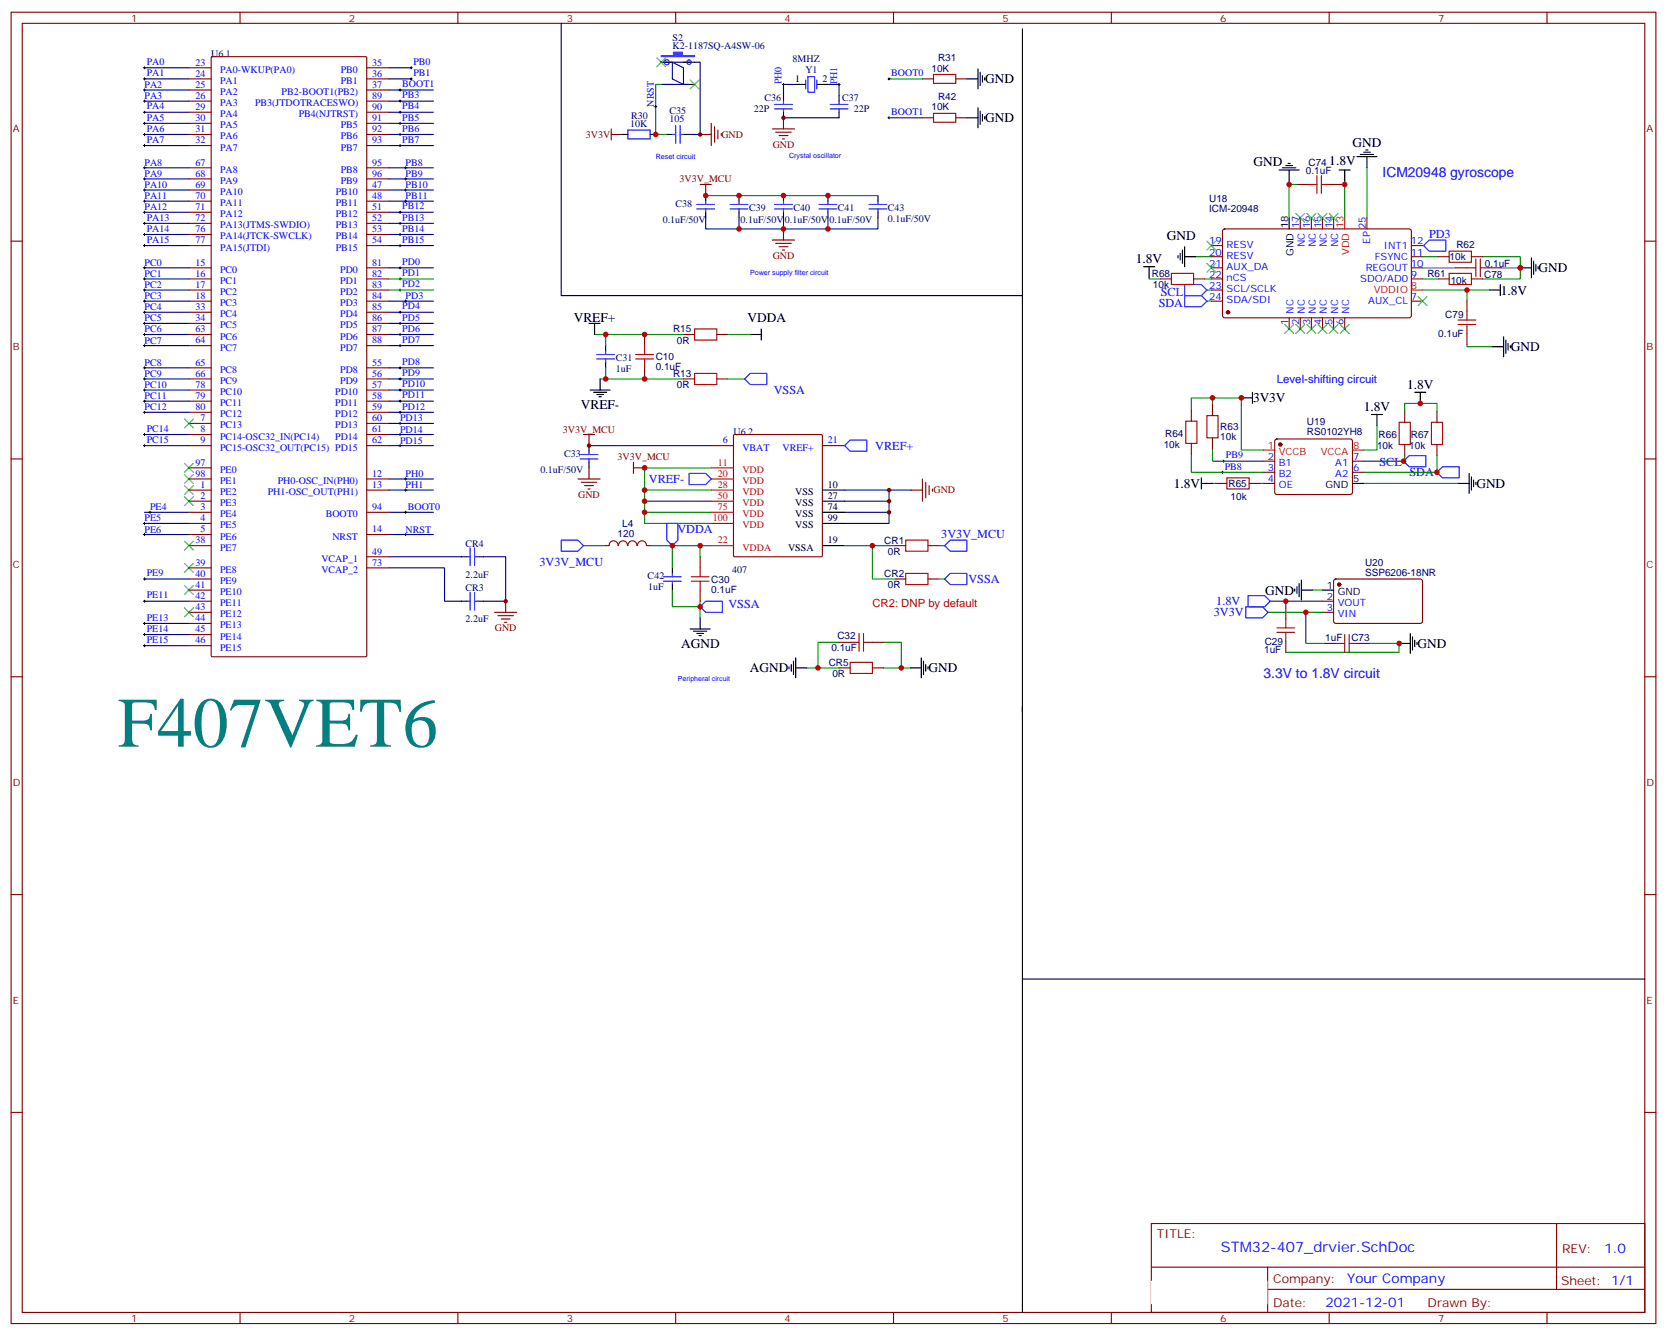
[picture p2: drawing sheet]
<svg xmlns="http://www.w3.org/2000/svg" width="529mm" height="424mm" viewBox="0 0 529 424" stroke-linecap="round" stroke-linejoin="round" font-family="sans-serif">
<g fill="none" stroke="#000" stroke-width=".32">
<path d="M45.5 28.6h.7M45.5 32.1h.7M45.5 25h.7M45.5 21.5h.7M45.5 35.6h.7M45.5 39.2h.7M45.9 21.2v.7M45.9 24.7v.7M45.9 28.2v.7M45.9 31.8v.7M45.9 35.3v.7M45.9 38.8v.7"/>
<path d="M126.6 28.6h.8M126.6 32.1h.8M126.6 35.6h.8M126.6 39.2h.8M127 28.2v.7M127 31.8v.7M127 35.3v.7M127 38.8v.7M130.2 25h.7M130.2 21.5h.7M130.5 21.2v.7M130.5 24.7v.7"/>
<path d="M207.8 33.9h.7M208.1 33.5v.7M248.4 26.8h.7M248.7 26.5v.7M266 26.8h.7M266.3 26.5v.7M281.9 25h.7M281.9 37.4h.7M282.2 24.7v.7M282.2 37v.7M45.5 56.8h.7M45.5 53.3h.7"/>
<path d="M45.5 42.7h.7M45.5 46.2h.7M45.9 42.3v.7M45.9 45.9v.7M45.9 52.9v.7M45.9 56.4v.7M45.9 60v.7M126.6 42.7h.8M126.6 46.2h.8M127 42.3v.7M127 45.9v.7M128.4 56.8h.7"/>
<path d="M128.4 53.3h.7M128.8 52.9v.7M128.8 56.4v.7M128.8 60v.7M45.5 60.3h.7M45.5 63.9h.7M45.5 67.4h.7M45.5 74.4h.7M45.5 78h.7M45.5 70.9h.7M45.9 63.5v.7M45.9 67v.7"/>
<path d="M45.9 70.6v.7M45.9 74.1v.7M45.9 77.6v.7M126.6 67.4h.8M126.6 74.4h.8M126.6 78h.8M126.6 70.9h.8M127 67v.7M127 70.6v.7M127 74.1v.7M127 77.6v.7M128.4 60.3h.7"/>
<path d="M128.4 63.9h.7M128.8 63.5v.7M45.5 95.6h.7M45.5 85h.7M45.5 88.5h.7M45.5 92.1h.7M45.5 99.1h.7M45.9 84.7v.7M45.9 88.2v.7M45.9 91.7v.7M45.9 95.3v.7M45.9 98.8v.7"/>
<path d="M126.6 85h.8M126.6 88.5h.8M126.6 92.1h.8M126.6 99.1h.8M127 84.7v.7M127 88.2v.7M127 91.7v.7M127 98.8v.7M128.4 95.6h.7M128.8 95.3v.7M45.5 116.8h.7M45.5 102.7h.7"/>
<path d="M45.5 106.2h.7M45.5 109.7h.7M45.9 102.3v.7M45.9 105.8v.7M45.9 109.4v.7M45.9 116.4v.7M45.9 119.9v.8M126.6 116.8h.8M126.6 102.7h.8M126.6 106.2h.8M126.6 109.7h.8M127 102.3v.7"/>
<path d="M127 105.8v.7M127 109.4v.7M127 116.4v.7M127 119.9v.8M45.5 137.9h.7M45.5 120.3h.7M45.5 130.9h.7M45.5 123.8h.7M45.5 127.4h.7M45.9 123.5v.7M45.9 127v.7M45.9 130.5v.7"/>
<path d="M45.9 137.6v.7M126.6 134.4h.8M126.6 137.9h.8M126.6 120.3h.8M126.6 130.9h.8M126.6 123.8h.8M126.6 127.4h.8M127 123.5v.7M127 127v.7M127 130.5v.7M127 134.1v.7M127 137.6v.7"/>
<path d="M45.5 141.5h.7M45.9 141.1v.7M126.6 141.5h.8M127 141.1v.7M128.4 152h.7M128.4 155.6h.7M128.8 151.7v.7M128.8 155.2v.7M387.7 149.9h.7M388.1 149.6v.7M388.1 146.4h.7M388.4 146.1v.7"/>
<path d="M45.5 169.7h.7M45.5 166.2h.7M45.9 165.8v.7M45.9 169.3v.7M47.3 162.6h.7M47.6 162.3v.7M128.4 169.7h.7M128.4 162.6h.7M128.8 162.3v.7M128.8 169.3v.7M45.5 183.8h.7M45.5 190.9h.7"/>
<path d="M45.5 197.9h.7M45.9 183.4v.8M45.9 190.5v.7M45.9 197.6v.7M45.5 205h.7M45.5 201.4h.7M45.9 201.1v.7M45.9 204.6v.7"/>
</g>
<g fill="none" stroke="#800000" stroke-width=".35">
<path d="M225.8 39.2v7M248.7 37.4v3.5M194 42.7h3.6M194 40.9v3.5M222.2 42.7h3.6M222.2 58.6h3.6M224 58.6v3.5M226.8 40.2v5M227.9 41.3v2.8M229 42.3v.7M245.2 40.9h7M246.2 42h5"/>
<path d="M247.3 43h2.8M248.4 44.1h.7M245.2 76.2h7M246.2 77.3h5M247.3 78.3h2.8M248.4 79.4h.7M248.7 72.7v3.5M185.2 137.9h3.5M187 137.9v3.6M183.4 152h7.1M184.5 153.1h4.9M185.6 154.2h2.8"/>
<path d="M186.6 155.2h.7M187 148.5v3.5M201.1 148.5h3.5M201.1 146.8v3.5M289.3 155.6h3.5M292.8 152v7.1M293.9 153.1v4.9M294.9 154.2v2.8M296 155.2v.7M157 194.4h7M158 195.4h5M159.1 196.5h2.8"/>
<path d="M160.2 197.6h.7M160.5 190.9v3.5"/>
</g>
<g fill="none" stroke="#000080" stroke-width=".35">
<path d="M220.5 19.8h1.7v22.9h-3.5M45.9 28.6h14.1M45.9 32.1h14.1M45.9 35.6h14.1M45.9 39.2h14.1M45.9 25h14.1M45.9 21.5h14.1M123.5 28.6h14.1M123.5 32.1h14.1M123.5 35.6h14.1M123.5 39.2h14.1M123.5 25h7"/>
<path d="M123.5 21.5h7M248.7 37.4h17.6M252.2 26.8h-3.5v3.5M262.8 26.8h3.5v3.5M45.9 46.2h14.1M45.9 53.3h14.1M45.9 56.8h14.1M45.9 42.7h14.1M123.5 46.2h14.1M123.5 53.3h14.1M123.5 56.8h14.1M123.5 42.7h14.1"/>
<path d="M45.9 60.3h14.1M45.9 63.9h14.1M45.9 67.4h14.1M45.9 70.9h14.1M45.9 74.4h14.1M45.9 78h14.1M123.5 60.3h14.1M123.5 63.9h14.1M123.5 67.4h14.1M123.5 70.9h14.1M123.5 74.4h14.1M123.5 78h14.1"/>
<path d="M224 69.1v3.6h54.7v-3.6M234.6 69.1v3.6M248.7 69.1v3.6M262.8 69.1v3.6M45.9 85h14.1M45.9 88.5h14.1M45.9 92.1h14.1M45.9 95.6h14.1M45.9 99.1h14.1M123.5 85h14.1M123.5 95.6h14.1M123.5 99.1h14.1"/>
<path d="M45.9 116.8h14.1M45.9 102.7h14.1M45.9 106.2h14.1M45.9 109.7h14.1M123.5 116.8h14.1M123.5 102.7h14.1M123.5 106.2h14.1M123.5 109.7h14.1M45.9 120.3h14.1M45.9 123.8h14.1M45.9 127.4h14.1M45.9 137.9h14.1"/>
<path d="M45.9 130.9h14.1M123.5 120.3h14.1M123.5 123.8h14.1M123.5 127.4h14.1M123.5 137.9h14.1M123.5 134.4h14.1M123.5 130.9h14.1M45.9 141.5h14.1M123.5 141.5h14.1M123.5 155.6h14.1M123.5 152h14.1M187 141.5h38.8"/>
<path d="M268.1 155.6h14.1v10.6h-14.1M268.1 159.1h14.1M282.2 155.6h7.1M45.9 162.6h14.1M45.9 166.2h14.1M45.9 169.7h14.1M123.5 162.6h14.1M123.5 169.7h14.1M123.5 176.7h22.9M153.5 176.7h7v14.2h-7M268.1 162.6h14.1M45.9 183.8h14.1"/>
<path d="M45.9 190.9h14.1M45.9 197.9h14.1M123.5 180.3h17.6v10.6h5.3M45.9 201.4h14.1M45.9 205h14.1"/>
</g>
<g fill="none" stroke="#000" stroke-width=".35">
<path d="M178.2 7.4v86.4h146.4M209.9 19.8h3.5M217 19.8h3.5M324.6 9.2v407.4M209.9 26.8h3.5M217 26.8h3.5M248.7 30.3v1.8M248.7 35.6v1.8M252.2 26.8h3.6M259.3 26.8h3.5M266.3 30.3v1.8M266.3 35.6v1.8"/>
<path d="M306.9 25h3.5M306.9 37.4h3.5M310.4 21.9v6.3M310.4 34.2v6.4M311.1 22.9v4.3M311.1 35.3v4.2M311.9 24v2.1M311.9 36.3v2.2M312.6 24.7v.7M312.6 37v.7M197.6 42.7h1.7M206.4 42.7h1.7"/>
<path d="M211.7 42.7h1.7M217 42.7h1.7M406 54h6.4M407.1 53.3h4.2M408.2 52.6h2.1M408.9 51.9h.7M409.2 54v3.5M425.1 54h3.5M426.9 54v3.5M430.7 49.7h6.4M431.8 49h4.2M432.9 48.3h2.1"/>
<path d="M433.6 47.6h.7M433.9 49.7v3.6M224 62.1v1.8M224 67.4v1.7M234.6 62.1v1.8M234.6 67.4v1.7M248.7 62.1v1.8M248.7 67.4v1.7M262.8 62.1v1.8M262.8 67.4v1.7M278.7 62.1v1.8M278.7 67.4v1.7"/>
<path d="M375.4 79.4v4.2M376.1 78.3v6.4M409.2 69.1v3.6M363 84.7h3.5M364.8 84.7v3.5M373.9 81.1v.7M374.6 80.4v2.2M376.1 81.5h3.5M472.7 92.1h3.5M476.2 90.3v3.5M482.6 85h3.5M486.1 81.8v6.4"/>
<path d="M486.8 82.9v4.2M487.5 84v2.1M488.2 84.7v.7M187 102.7h3.5M188.7 102.7v3.5M192.3 109.7v1.8M192.3 115v1.8M238.1 106.2h3.6M241.7 104.4v3.6M473.8 110.1h3.5M477.3 106.9v6.3M478 108v4.2"/>
<path d="M478.7 109v2.1M479.4 109.7v.7M187.3 123.8h6.4M188.4 124.5h4.2M189.4 125.2h2.2M190.1 125.9h.8M190.5 120.3v3.5M394.1 126.3h3.5M397.6 124.5v3.6M435.3 131.6h3.6M437.1 131.6v3.5M449.1 124.5h3.5"/>
<path d="M450.8 124.5v3.6M187 141.5v1.7M187 146.8v1.7M261.1 155.6h7M261.1 159.1h7M381.4 153.5h3.5M381.4 151.7v3.5M429.3 153.5h3.6M462.8 153.5h3.6M466.4 150.3v6.3M467.1 151.3v4.3M467.8 152.4v2.1"/>
<path d="M468.5 153.1v.7M146.4 176.7h1.8M151.7 176.7h1.8M261.1 173.2h7M261.1 162.6h7M261.1 166.2h7M146.4 190.9h1.8M151.7 190.9h1.8M213.4 180.3v1.7M213.4 185.6v1.7M219.1 199.7h6.3M222.2 196.1v3.6"/>
<path d="M411 187v.7M411.7 186.3v2.1M412.4 185.2v4.2M413.1 187.3h3.5M413.1 184.2v6.3M419.8 187.3h3.5M220.1 200.4h4.3M221.2 201.1h2.1M221.9 201.8h.7M250.5 211.7v.7M251.2 211v2.1M251.9 209.9v4.2"/>
<path d="M252.6 212h3.5M252.6 208.8v6.4M288.9 212h3.6M292.5 208.8v6.4M293.2 209.9v4.2M293.9 211v2.1M294.6 211.7v.7M444.1 204.3h3.6M447.7 201.1v6.3M448.4 202.1v4.3M449.1 203.2v2.1M449.8 203.9v.7"/>
<path d="M324.6 310.8h197.5"/>
</g>
<g fill="none" stroke="#00f" stroke-width=".35">
<path d="M214.5 39.9v5.6M215.9 39.9v5.6M245.9 34.6h5.6M245.9 33.2h5.6M248.7 32.1v1.1M248.7 34.6v1M255.8 25.4v2.8M256.5 24.3h2.1v5h-2.1zM259.3 25.4v2.8M263.5 34.6h5.7M263.5 33.2h5.7M266.3 32.1v1.1"/>
<path d="M266.3 34.6v1M199.3 41.3h7.1v2.8h-7.1zM213.4 42.7h1.1M215.9 42.7h1.1M221.2 66.3h5.6M221.2 64.9h5.6M224 63.9v1M224 66.3v1.1M231.8 66.3h5.6M231.8 64.9h5.6M234.6 63.9v1M234.6 66.3v1.1"/>
<path d="M245.9 66.3h5.6M245.9 64.9h5.6M248.7 63.9v1M248.7 66.3v1.1M260 66.3h5.6M260 64.9h5.6M262.8 63.9v1M262.8 66.3v1.1M275.9 66.3h5.6M275.9 64.9h5.6M278.7 63.9v1M278.7 66.3v1.1"/>
<path d="M451.9 78l1.8-1.8h5.3v3.5h-5.3zM376.1 93.8h5.3l1.7 1.8-1.7 1.8h-5.3zM376.1 90.3h5.3l1.7 1.8-1.7 1.7h-5.3zM189.4 113.9h5.7M189.4 112.5h5.7M192.3 111.5v1M192.3 113.9v1.1M236.4 120.3l1.7-1.8h5.3v3.6h-5.3zM184.1 145.7h5.7M184.1 144.3h5.7M187 143.2v1.1M187 145.7v1.1"/>
<path d="M218.7 150.3h5.3l1.8 1.7-1.8 1.8h-5.3zM268.1 141.5l1.8-1.8h5.3v3.5h-5.3zM445.6 146.4l1.7-1.8h5.3v3.6h-5.3zM456.1 149.9l1.8-1.7h5.3v3.5h-5.3zM148.2 176.7h1M149.2 173.9v5.7M150.6 173.9v5.7M150.6 176.7h1.1M178.2 171.5h5.2l1.8 1.7-1.8 1.8h-5.2zM211.7 166.2h3.5v5.3l-1.8 1.7-1.7-1.7zM299.9 173.2l1.7-1.7h5.3v3.5h-5.3zM148.2 190.9h1"/>
<path d="M149.2 188v5.7M150.6 188v5.7M150.6 190.9h1.1M210.6 183.1h5.7M210.6 184.5h5.7M213.4 182v1.1M213.4 184.5v1.1M222.2 192.6l1.8-1.7h5.3v3.5h-5.3zM299.9 183.8l1.7-1.8h5.3v3.6h-5.3zM395.5 192.6h5.3l1.7 1.8-1.7 1.7h-5.3zM396.2 189.1h5.3l1.7 1.8-1.7 1.7h-5.3z"/>
<circle cx="211.7" cy="19.8" r=".81"/>
<circle cx="218.7" cy="19.8" r=".71"/>
</g>
<path d="M209.9 19.8h8.8M210.3 26.8h8.4" fill="none" stroke="#120380" stroke-width=".35"/>
<path d="M209.9 17.6h3.9v-1h2.8v1h3.9v.4h-10.6z" fill="#00f" stroke="#00f" stroke-width=".35"/>
<path d="M213.4 19.8l3.6 1.7v5.3l-3.6-1.8z" fill="none" stroke="#0000b5" stroke-width=".35"/>
<g fill="none" stroke="#870000" stroke-width=".35">
<path d="M3.5 3.9h522.1v416.3h-522.1zM7.1 7.4h515v409.2h-515zM67.1 18.2l.3-.2h48.7l.3 .3v189.8l-.3 .4h-48.7l-.4-.4zM76.2 3.9v3.5M145.3 3.9v3.5M214.5 3.9v3.5M283.6 3.9v3.5M352.8 3.9v3.5M421.9 3.9v3.5M491.1 3.9v3.5M60 21.5h7M60 25h7"/>
<path d="M60 28.6h7M60 32.1h7M60 35.6h7M60 39.2h7M116.4 21.5h7.1M116.4 25h7.1M116.4 28.6h7.1M116.4 32.1h7.1M116.4 35.6h7.1M116.4 39.2h7.1M292.8 25h3.5M292.8 37.4h3.5"/>
<path d="M303.4 25h3.5M303.4 37.4h3.5M60 42.7h7M60 46.2h7M60 53.3h7M60 56.8h7M116.4 42.7h7.1M116.4 46.2h7.1M116.4 53.3h7.1M116.4 56.8h7.1M411.7 58.6h3.5M422.3 58.6h3.5"/>
<path d="M3.5 76.6h3.6M60 60.3h7M60 63.9h7M60 67.4h7M60 70.9h7M60 74.4h7M60 78h7M116.4 60.3h7.1M116.4 63.9h7.1M116.4 67.4h7.1M116.4 70.9h7.1M116.4 74.4h7.1"/>
<path d="M116.4 78h7.1M384.5 78h3.6M388.3 72.9l.5-.2h58.8l.4 .7v27.1l-.7 .4-58.8-.1-.4-.6v-26.8zM412.7 69.1v3.6M416.3 69.1v3.6M419.8 69.1v3.6M423.3 69.1v3.6M433.9 69.1v3.6M448 78h3.6M522.1 76.6h3.5M60 85h7M60 88.5h7"/>
<path d="M60 92.1h7M60 95.6h7M60 99.1h7M116.4 85h7.1M116.4 88.5h7.1M116.4 92.1h7.1M116.4 95.6h7.1M116.4 99.1h7.1M368.3 88.5h3.5M378.9 88.5h3.5M384.5 85h3.6M384.5 88.5h3.6"/>
<path d="M384.5 92.1h3.6M384.5 95.6h3.6M384.5 81.5h3.6M448 85h3.6M448 88.5h3.6M448 95.6h3.6M448 81.5h3.6M456.5 88.5h3.5M456.5 81.5h3.5M462.1 85h3.6M465.7 95.3v3.5M467.1 88.5h3.5"/>
<path d="M467.1 81.5h3.5M472.7 85h3.5M60 102.7h7M60 116.8h7M60 106.2h7M60 109.7h7M116.4 102.7h7.1M116.4 116.8h7.1M116.4 106.2h7.1M116.4 109.7h7.1M204.6 106.2v3.5M204.6 116.8v3.5"/>
<path d="M217 106.2h3.5M227.5 106.2h3.6M409.2 100.9v3.5M412.7 100.9v3.5M416.3 100.9v3.5M419.8 100.9v3.5M423.3 100.9v3.5M426.9 100.9v3.5M465.7 105.8v3.6M60 134.4h7M60 137.9h7M60 120.3h7"/>
<path d="M60 123.8h7M60 127.4h7M60 130.9h7M116.4 134.4h7.1M116.4 137.9h7.1M116.4 120.3h7.1M116.4 123.8h7.1M116.4 127.4h7.1M116.4 130.9h7.1M217 120.3h3.5M227.5 120.3h3.6M232.9 138.1l.3-.2h27.5l.3 .2 .1 38.3-.2 .3h-27.7l-.3-.1z"/>
<path d="M378.2 130.2v3.5M384.9 128.4v3.5M384.9 139v3.5M404.9 139.6l.4-.3h23.3l.5 .3 .2 .5v16.5l-.7 .4-23.5-.1-.5-.6v-16.2zM445.9 130.5v3.6M456.1 130.5v3.6M3.5 145.7h3.6M60 141.5h7M60 155.6h7M60 159.1h7M60 148.5h7M60 152h7"/>
<path d="M116.4 141.5h7.1M116.4 155.6h7.1M116.4 152h7.1M225.8 141.5h7M261.1 141.5h7M378.2 140.8v3.5M385.9 153.5h3.6M396.5 153.5h3.5M401.1 153.5h3.5M401.1 146.4h3.5M401.1 149.9h3.5M429.3 146.4h3.6"/>
<path d="M429.3 149.9h3.6M445.9 141.1v3.5M456.1 141.1v3.5M522.1 145.7h3.5M60 162.6h7M60 166.2h7M60 169.7h7M60 173.2h7M116.4 162.6h7.1M116.4 169.7h7.1M116.4 176.7h7.1M192.3 173.2h1"/>
<path d="M193.4 173.2a1.41 1.41 0 0 1 1.4-1.5 1.41 1.41 0 0 1 1.4 1.5M196.4 173.2a1.41 1.41 0 0 1 1.4-1.5 1.41 1.41 0 0 1 1.4 1.5M199.3 173.2a1.41 1.41 0 0 1 1.4-1.5 1.41 1.41 0 0 1 1.5 1.5M202.4 173.2a1.41 1.41 0 0 1 1.4-1.5 1.41 1.41 0 0 1 1.4 1.5M205.3 173.2h1.1M222.2 176.7v3.6M284 173.2h3.5M294.6 173.2h3.5M60 180.3h7M60 183.8h7M60 187.3h7M60 190.9h7"/>
<path d="M60 194.4h7M60 197.9h7M116.4 180.3h7.1M222.2 187.3v3.6M284 183.8h3.5M294.6 183.8h3.5M408.2 193v3.5M419.8 190.9h3.5M419.8 194.4h3.5M423.6 184l.4-.2 27.1 .1 .5 .6-.1 13-.7 .4-27-.1-.5-.6v-12.7zM3.5 214.8h3.6M60 201.4h7"/>
<path d="M60 205h7M266.3 203.9h3.6M266.3 212h3.6M276.9 203.9h3.6M276.9 212h3.6M408.2 203.6v3.5M420.5 204.3h3.5M431.1 204.3h3.5M522.1 214.8h3.5M3.5 284h3.6M522.1 284h3.5M3.5 353.1h3.6"/>
<path d="M522.1 353.1h3.5M365.5 388.4h156.6v28.2h-156.6zM494.1 388.4v20.9M76.2 416.6v3.6M145.3 416.6v3.6M214.5 416.6v3.6M283.6 416.6v3.6M352.8 416.6v3.6M365.5 402.3h156.5M402.4 409.3h119.6M402.4 402.3v14.1M421.9 416.6v3.6"/>
<path d="M491.1 416.6v3.6"/>
</g>
<path d="M426.9 69.1v3.6M448 92.1h3.6M225.8 148.5h7M225.8 152h7M225.8 155.6h7M225.8 159.1h7M401.1 142.9h3.5M429.3 142.9h3.6M225.8 173.2h7M225.8 162.6h7M225.8 166.2h7" fill="none" stroke="#f00" stroke-width=".35"/>
<g fill="none" stroke="#a10000" stroke-width=".35">
<path d="M296.3 23.6h7.1v2.9h-7.1zM296.3 36h7.1v2.8h-7.1zM415.2 58.6h2.8M418 55.7v5.7M419.5 58.6h2.8M419.5 55.7v5.7M460 79.7h7.1v3.6h-7.1zM371.8 86.8h7.1v3.5h-7.1zM460 86.8h7.1v3.5h-7.1zM465.7 85h2.8M465.7 98.8v2.8M468.5 82.2v5.6"/>
<path d="M469.9 85h2.8M469.9 82.2v5.6M201.8 112.5h5.6M201.8 113.9h5.6M204.6 109.7v2.8M204.6 113.9v2.9M220.5 104.4h7v3.6h-7zM220.5 118.5h7v3.6h-7zM462.8 101.6h5.7M462.8 103h5.7M465.7 103v2.8M376.4 133.7h3.5v7.1h-3.5z"/>
<path d="M383.1 131.9h3.5v7.1h-3.5zM444.1 134.1h3.6v7h-3.6zM454.4 134.1h3.5v7h-3.5zM389.5 151.7h7v3.5h-7zM287.5 171.5h7.1v3.5h-7.1zM219.4 184.5h5.7M219.4 183.1h5.7M222.2 180.3v2.8M222.2 184.5v2.8M287.5 182h7.1v3.6h-7.1zM405.3 199.3h5.7M408.2 196.5v2.8"/>
<path d="M269.9 210.3h7v3.5h-7zM269.9 203.9h2.8M272.7 201.1v5.6M274.1 201.1v5.6M274.1 203.9h2.8M405.3 200.7h5.7M408.2 200.7v2.9M424 204.3h2.9M426.9 201.4v5.7M428.3 204.3h2.8M428.3 201.4v5.7"/>
</g>
<g fill="none" stroke="#008700" stroke-width=".35">
<path d="M209.9 26.8h-1.8v15.9h3.6M282.2 25h10.6M282.2 37.4h10.6M409.2 58.6h2.5M409.2 57.5v11.6M425.8 58.6h1.1M426.9 57.5v11.6M433.9 53.3v15.8M224 62.1h54.7M451.6 78h.3M123.5 88.5h14.1M123.5 92.1h14.1"/>
<path d="M364.8 88.2v.3h3.5M379.6 81.5h4.9M382.4 88.5h2.1M383.1 92.1h1.4M383.1 95.6h1.4M451.6 88.5h4.9M451.6 92.1h21.1M451.6 81.5h4.9M451.6 85h10.5M465.7 92.1v3.2M470.6 81.5h12v3.5h-6.4M482.6 85v3.5h-12"/>
<path d="M188.7 106.2h28.3M192.3 106.2v3.5M192.3 116.8v3.5M231.1 106.2h7M465.7 109.4v.7h8.1M190.5 120.3h26.5M231.1 120.3h5.3M384.9 128.4v-2.1h-6.7v3.9M384.9 126.3h9.2v16.6h7M437.1 135.1v7.8h-4.2M445.9 130.5v-2.4h10.2v2.4M204.6 159.1h21.2"/>
<path d="M204.6 155.6h21.2M225.8 148.5h-21.2v17.7h21.2M378.2 144.3v5.6h22.9M384.9 142.5v3.9h16.2M384.9 153.5h1M400 153.5h1.1M432.9 153.5h29.9M445.9 144.6v1.8h-13M456.1 144.6v5.3h-23.2M185.2 173.2h7.1M204.6 162.6h21.2M206.4 173.2h19.4"/>
<path d="M213.4 173.2v7.1M222.2 173.2v3.5M268.1 173.2h8.8M284 173.2h-7.1v10.6h7.1M298.1 173.2h1.8M213.4 187.3v5.3h8.8M222.2 190.9v5.2M298.1 183.8h1.8M402.5 194.4h17.3M403.2 190.9h16.6M408.2 190.9v2.1M414.5 194.4v9.9h6"/>
<path d="M416.6 187.3h3.2M256.1 212h10.2M266.3 203.9h-6.7v8.1M280.5 203.9h5.6v8.1M280.5 212h8.4M434.6 204.3h9.5v2.8h-35.9"/>
</g>
<g fill="none" stroke="#3c3" stroke-width=".35">
<path d="M208.5 18.3l2.8 2.9M211.3 18.3l-2.8 2.9M219.1 25.4l2.8 2.8M221.9 25.4l-2.8 2.8M383.1 76.6l2.8 2.8M385.9 76.6l-2.8 2.8M411.3 67.7l2.9 2.9M414.2 67.7l-2.9 2.9M414.9 67.7l2.8 2.9M417.7 67.7l-2.8 2.9M418.4 67.7l2.8 2.9M421.2 67.7l-2.8 2.9"/>
<path d="M421.9 67.7l2.8 2.9M424.7 67.7l-2.8 2.9M383.1 83.6l2.8 2.8M385.9 83.6l-2.8 2.8M450.1 94.2l2.9 2.8M453 94.2l-2.9 2.8M407.8 103l2.8 2.8M410.6 103l-2.8 2.8M411.3 103l2.9 2.8M414.2 103l-2.9 2.8M414.9 103l2.8 2.8M417.7 103l-2.8 2.8"/>
<path d="M418.4 103l2.8 2.8M421.2 103l-2.8 2.8M421.9 103l2.8 2.8M424.7 103l-2.8 2.8M425.4 103l2.9 2.8M428.3 103l-2.9 2.8M58.6 133l2.8 2.8M61.4 133l-2.8 2.8M58.6 147.1l2.8 2.8M58.6 150.6l2.8 2.9M58.6 154.2l2.8 2.8M58.6 157.7l2.8 2.8"/>
<path d="M61.4 147.1l-2.8 2.8M61.4 150.6l-2.8 2.9M61.4 154.2l-2.8 2.8M61.4 157.7l-2.8 2.8M58.6 171.8l2.8 2.8M58.6 178.9l2.8 2.8M61.4 171.8l-2.8 2.8M61.4 178.9l-2.8 2.8M58.6 185.9l2.8 2.8M58.6 193l2.8 2.8M61.4 185.9l-2.8 2.8M61.4 193l-2.8 2.8"/>
</g>
<g fill="#870000" stroke="#870000" stroke-width=".35">
<circle cx="389.8" cy="99.1" r=".53"/>
<circle cx="406.4" cy="141.1" r=".53"/>
<circle cx="425.1" cy="185.6" r=".53"/>
</g>
<g fill="#800000">
<circle cx="160.5" cy="190.9" r=".71"/>
<circle cx="187" cy="141.5" r=".71"/>
<circle cx="222.3" cy="42.7" r=".71"/>
<circle cx="248.7" cy="37.4" r=".71"/>
<circle cx="282.2" cy="162.6" r=".71"/>
<circle cx="282.2" cy="159.1" r=".71"/>
<circle cx="282.2" cy="155.6" r=".71"/>
</g>
<g fill="#c00">
<circle cx="208.1" cy="42.7" r=".88"/>
<circle cx="276.9" cy="173.2" r=".88"/>
<circle cx="286.1" cy="212" r=".88"/>
<circle cx="259.6" cy="212" r=".88"/>
<circle cx="204.6" cy="148.5" r=".88"/>
<circle cx="204.6" cy="162.6" r=".88"/>
<circle cx="204.6" cy="159.1" r=".88"/>
<circle cx="204.6" cy="155.6" r=".88"/>
<circle cx="222.3" cy="173.2" r=".88"/>
<circle cx="222.3" cy="192.6" r=".88"/>
<circle cx="213.4" cy="173.2" r=".88"/>
<circle cx="409.2" cy="58.6" r=".88"/>
<circle cx="426.9" cy="58.6" r=".88"/>
<circle cx="482.6" cy="85" r=".88"/>
<circle cx="394.1" cy="126.3" r=".88"/>
<circle cx="384.9" cy="126.3" r=".88"/>
<circle cx="445.6" cy="146.4" r=".88"/>
<circle cx="456.1" cy="149.9" r=".88"/>
<circle cx="450.9" cy="128.1" r=".88"/>
<circle cx="465.7" cy="92.1" r=".88"/>
<circle cx="444.1" cy="204.3" r=".88"/>
<circle cx="414.5" cy="194.4" r=".88"/>
<circle cx="408.2" cy="190.9" r=".88"/>
<circle cx="224" cy="62.1" r=".88"/>
<circle cx="234.6" cy="62.1" r=".88"/>
<circle cx="248.7" cy="62.1" r=".88"/>
<circle cx="262.8" cy="62.1" r=".88"/>
<circle cx="234.6" cy="72.7" r=".88"/>
<circle cx="248.7" cy="72.7" r=".88"/>
<circle cx="262.8" cy="72.7" r=".88"/>
<circle cx="192.3" cy="120.3" r=".88"/>
<circle cx="192.3" cy="106.2" r=".88"/>
<circle cx="204.6" cy="106.2" r=".88"/>
<circle cx="204.6" cy="120.3" r=".88"/>
</g>
<g fill="#fff" stroke="#fff" stroke-width=".35">
<path d="M473.9 410.7h27.6v5.1h-27.6z"/>
<path d="M365.5 406.8h36.7v7h-36.7z"/>
</g>
<text font-size="22.6" fill="#008080" x="37.4" y="237.1">F407VET6</text>
<text font-size="4.6" fill="#00f" x="387.6" y="397.4">STM32-407_drvier.SchDoc</text>
<g font-size="4.4" fill="#00f">
<text x="438.9" y="56.2">ICM20948 gyroscope</text>
<text x="401.1" y="215.3">3.3V to 1.8V circuit</text>
</g>
<g font-size="4.2">
<text x="312.7" y="26.5">GND</text>
<text x="312.7" y="38.8">GND</text>
<text x="429.3" y="46.5">GND</text>
<text x="397.9" y="52.6">GND</text>
<text x="422" y="52.2">1.8V</text>
<text x="370.4" y="76.2">GND</text>
<text x="360.6" y="83.6">1.8V</text>
<text x="488.4" y="86.5">GND</text>
<text x="476.4" y="93.5">1.8V</text>
<text x="182.1" y="102.3">VREF+</text>
<text x="237.3" y="102.3">VDDA</text>
<text x="479.6" y="111.5">GND</text>
<text x="446.7" y="123.4">1.8V</text>
<text x="184.4" y="129.9">VREF-</text>
<text x="397.8" y="127.7">3V3V</text>
<text x="432.9" y="130.5">1.8V</text>
<text x="372.6" y="154.8">1.8V</text>
<text x="468.7" y="154.9">GND</text>
<text x="401.6" y="188.8">GND</text>
<text x="216.3" y="205.7">AGND</text>
<text x="450" y="205.7">GND</text>
<text x="238.1" y="213.4">AGND</text>
<text x="294.7" y="213.4">GND</text>
</g>
<g font-size="4.2" fill="#00f">
<text x="509.3" y="397.7">1.0</text>
<text x="427.7" y="407.2">Your Company</text>
<text x="420.7" y="415">2021-12-01</text>
</g>
<g font-size="3.9" fill="#00f">
<text x="453.6" y="75.7">PD3</text>
<text x="368.5" y="93.8">SCL</text>
<text x="367.8" y="97.4">SDA</text>
<text x="245.6" y="125.1">VSSA</text>
<text x="277.9" y="142.8">VREF+</text>
<text x="437.9" y="148">SCL</text>
<text x="206" y="153.3">VREF-</text>
<text x="447.4" y="151.2">SDA</text>
<text x="215" y="169.2">VDDA</text>
<text x="298.8" y="170.9">3V3V_MCU</text>
<text x="171.2" y="179.7">3V3V_MCU</text>
<text x="307.4" y="185">VSSA</text>
<text x="231.2" y="193.1">VSSA</text>
<text x="385.3" y="195.6">3V3V</text>
<text x="386.1" y="192.2">1.8V</text>
</g>
<g font-size="3.9" fill="#800">
<text x="367.2" y="393">TITLE:</text>
<text x="495.9" y="397.7">REV:</text>
<text x="404.1" y="407.2">Company:</text>
<text x="495.5" y="407.8">Sheet: 1/1</text>
<text x="404.1" y="414.9">Date:</text>
<text x="453.2" y="415">Drawn By:</text>
</g>
<text font-size="3.6" fill="#00f" x="405.3" y="121.6">Level-shifting circuit</text>
<text font-size="3.6" fill="#f00" x="276.9" y="192.6">CR2: DNP by default</text>
<g font-size="3.2" fill="#800">
<text x="41.6" y="6.9">1</text>
<text x="110.8" y="6.9">2</text>
<text x="179.9" y="6.9">3</text>
<text x="249.1" y="6.9">4</text>
<text x="318.2" y="6.9">5</text>
<text x="387.3" y="6.9">6</text>
<text x="456.5" y="6.9">7</text>
<text x="4.1" y="42">A</text>
<text x="522.6" y="42">A</text>
<text x="4.1" y="111.1">B</text>
<text x="522.6" y="111.1">B</text>
<text x="4.1" y="180.3">C</text>
<text x="522.6" y="180.3">C</text>
<text x="4.1" y="249.4">D</text>
<text x="522.6" y="249.4">D</text>
<text x="4.1" y="318.6">E</text>
<text x="522.6" y="318.6">E</text>
<text x="41.6" y="419.6">1</text>
<text x="110.8" y="419.6">2</text>
<text x="179.9" y="419.6">3</text>
<text x="249.1" y="419.6">4</text>
<text x="318.2" y="419.6">5</text>
<text x="387.3" y="419.6">6</text>
<text x="456.5" y="419.6">7</text>
</g>
<g font-size="3.2" fill="#000080">
<text x="67" y="18">U6.1</text>
<text x="213.5" y="15.5">K2-1187SQ-A4SW-06</text>
<text x="213.5" y="13.1">S2</text>
<text x="251.6" y="19.7">8MHZ</text>
<text x="255.7" y="23.2">Y1</text>
<text x="295.7" y="22.7">10K</text>
<text x="297.8" y="19.4">R31</text>
<text x="239.3" y="35.6">22P</text>
<text x="242.6" y="32.1">C36</text>
<text x="267.3" y="32.1">C37</text>
<text x="271" y="35.6">22P</text>
<text x="295.7" y="35">10K</text>
<text x="297.8" y="31.7">R42</text>
<text x="200" y="40.2">10K</text>
<text x="200.4" y="37.7">R30</text>
<text x="212.5" y="38.8">105</text>
<text x="212.5" y="36.3">C35</text>
<text x="415.4" y="52.6">C74</text>
<text x="414.5" y="55.1">0.1uF</text>
<text x="214.4" y="65.6">C38</text>
<text x="383.8" y="64.2">U18</text>
<text x="210.4" y="70.8">0.1uF/50V</text>
<text x="235.1" y="70.9">0.1uF/50V</text>
<text x="237.8" y="67">C39</text>
<text x="249.2" y="70.9">0.1uF/50V</text>
<text x="251.9" y="67">C40</text>
<text x="263.3" y="70.9">0.1uF/50V</text>
<text x="266" y="67">C41</text>
<text x="281.9" y="70.6">0.1uF/50V</text>
<text x="281.9" y="67">C43</text>
<text x="383.8" y="67.4">ICM-20948</text>
<text x="460.2" y="82.6">10k</text>
<text x="462.3" y="78.8">R62</text>
<text x="365.6" y="87.9">R68</text>
<text x="453.1" y="87.9">R61</text>
<text x="471.1" y="88.3">C78</text>
<text x="471.3" y="84.8">0.1uF</text>
<text x="366" y="91.4">10k</text>
<text x="460.5" y="90">10k</text>
<text x="458.8" y="101">C79</text>
<text x="213.7" y="105.5">R15</text>
<text x="456.5" y="107">0.1uF</text>
<text x="214.8" y="109.1">0R</text>
<text x="195.4" y="118.2">1uF</text>
<text x="195.4" y="114.7">C31</text>
<text x="208.1" y="117.6">0.1uF</text>
<text x="208.1" y="114.4">C10</text>
<text x="213.7" y="119.6">R13</text>
<text x="214.8" y="123.2">0R</text>
<text x="232.8" y="137.9">U6.2</text>
<text x="387.4" y="136.6">R63</text>
<text x="414.9" y="134.9">U19</text>
<text x="369.4" y="142.3">10k</text>
<text x="369.9" y="138.7">R64</text>
<text x="387.3" y="139.8">10k</text>
<text x="414.9" y="138.1">RS0102YH8</text>
<text x="437.1" y="142.6">10k</text>
<text x="437.6" y="139.1">R66</text>
<text x="447.4" y="142.6">10k</text>
<text x="447.8" y="139.1">R67</text>
<text x="179.1" y="145">C33</text>
<text x="171.6" y="150.3">0.1uF/50V</text>
<text x="390" y="154.6">R65</text>
<text x="390.6" y="158.8">10k</text>
<text x="197.5" y="167.5">L4</text>
<text x="147.8" y="173.6">CR4</text>
<text x="196" y="170.5">120</text>
<text x="280.7" y="172.6">CR1</text>
<text x="281.9" y="176.1">0R</text>
<text x="433.3" y="179.6">U20</text>
<text x="147.8" y="183.4">2.2uF</text>
<text x="205.6" y="183.8">C42</text>
<text x="225.8" y="184.9">C30</text>
<text x="232.4" y="182">407</text>
<text x="280.7" y="183.1">CR2</text>
<text x="433.3" y="182.7">SSP6206-18NR</text>
<text x="147.8" y="187.7">CR3</text>
<text x="205.8" y="187.3">1uF</text>
<text x="225.8" y="188.2">0.1uF</text>
<text x="281.9" y="186.7">0R</text>
<text x="147.8" y="197.6">2.2uF</text>
<text x="265.8" y="202.9">C32</text>
<text x="420.7" y="203.6">1uF</text>
<text x="429" y="203.6">C73</text>
<text x="263.9" y="206.8">0.1uF</text>
<text x="401.3" y="207.2">1uF</text>
<text x="401.5" y="204.7">C29</text>
<text x="263.1" y="211.4">CR5</text>
<text x="264.2" y="214.9">0R</text>
</g>
<g font-size="3.2" fill="#00f">
<text x="46.6" y="20.6">PA0</text>
<text x="62.1" y="20.8">23</text>
<text x="69.8" y="23.1">PA0-WKUP(PA0)</text>
<text x="108.2" y="23.1">PB0</text>
<text x="118.2" y="20.8">35</text>
<text x="131.2" y="20.6">PB0</text>
<text x="45.9" y="27.9">PA2</text>
<text x="46.6" y="24.2">PA1</text>
<text x="62.1" y="24.3">24</text>
<text x="62.1" y="27.9">25</text>
<text x="69.8" y="26.6">PA1</text>
<text x="108.2" y="26.6">PB1</text>
<text x="118.2" y="24.3">36</text>
<text x="118.2" y="27.9">37</text>
<text x="127.7" y="27.7">BOOT1</text>
<text x="131.2" y="24.2">PB1</text>
<text x="248.1" y="26.8" transform="rotate(-90 248.1 26.8)">PH0</text>
<text x="265.7" y="26.8" transform="rotate(-90 265.7 26.8)">PH1</text>
<text x="282.9" y="24.2">BOOT0</text>
<text x="45.9" y="31.5">PA3</text>
<text x="46.6" y="34.7">PA4</text>
<text x="62.1" y="31.4">26</text>
<text x="62.1" y="34.9">29</text>
<text x="69.8" y="30.2">PA2</text>
<text x="69.8" y="33.7">PA3</text>
<text x="81" y="33.7">PB3(JTDOTRACESWO)</text>
<text x="89.4" y="30.2">PB2-BOOT1(PB2)</text>
<text x="118.2" y="31.4">89</text>
<text x="118.2" y="34.9">90</text>
<text x="127.7" y="31.2">PB3</text>
<text x="127.7" y="34.7">PB4</text>
<text x="207.5" y="33.9" transform="rotate(-90 207.5 33.9)">NRST</text>
<text x="46.6" y="41.8">PA6</text>
<text x="46.6" y="38.3">PA5</text>
<text x="62.1" y="38.5">30</text>
<text x="62.1" y="42">31</text>
<text x="69.8" y="37.2">PA4</text>
<text x="69.8" y="40.7">PA5</text>
<text x="94.8" y="37.2">PB4(NJTRST)</text>
<text x="108.2" y="40.7">PB5</text>
<text x="118.2" y="38.5">91</text>
<text x="118.2" y="42">92</text>
<text x="127.7" y="41.8">PB6</text>
<text x="127.7" y="38.3">PB5</text>
<text x="282.9" y="36.5">BOOT1</text>
<text x="46.6" y="45.3">PA7</text>
<text x="62.1" y="45.5">32</text>
<text x="69.8" y="44.3">PA6</text>
<text x="69.8" y="47.8">PA7</text>
<text x="108.2" y="44.3">PB6</text>
<text x="108.2" y="47.8">PB7</text>
<text x="118.2" y="45.5">93</text>
<text x="127.7" y="45.3">PB7</text>
<text x="45.9" y="52.6">PA8</text>
<text x="62.1" y="52.6">67</text>
<text x="118.2" y="52.6">95</text>
<text x="128.8" y="52.6">PB8</text>
<text x="45.9" y="56.2">PA9</text>
<text x="45.9" y="59.7">PA10</text>
<text x="62.1" y="56.1">68</text>
<text x="62.1" y="59.6">69</text>
<text x="69.8" y="54.9">PA8</text>
<text x="69.8" y="58.4">PA9</text>
<text x="108.2" y="54.9">PB8</text>
<text x="108.2" y="58.4">PB9</text>
<text x="118.2" y="59.6">47</text>
<text x="118.2" y="56.1">96</text>
<text x="128.8" y="59.7">PB10</text>
<text x="128.8" y="56.2">PB9</text>
<text x="45.9" y="63.2">PA11</text>
<text x="62.1" y="63.1">70</text>
<text x="69.8" y="61.9">PA10</text>
<text x="69.8" y="65.4">PA11</text>
<text x="106.6" y="61.9">PB10</text>
<text x="106.6" y="65.4">PB11</text>
<text x="118.2" y="63.1">48</text>
<text x="128.8" y="63.2">PB11</text>
<text x="45.9" y="66.7">PA12</text>
<text x="46.6" y="70">PA13</text>
<text x="62.1" y="66.7">71</text>
<text x="62.1" y="70.2">72</text>
<text x="69.8" y="69">PA12</text>
<text x="106.6" y="69">PB12</text>
<text x="118.2" y="66.7">51</text>
<text x="118.2" y="70.2">52</text>
<text x="127.7" y="70">PB13</text>
<text x="127.7" y="66.5">PB12</text>
<text x="46.6" y="73.6">PA14</text>
<text x="46.6" y="77.1">PA15</text>
<text x="62.1" y="73.7">76</text>
<text x="62.1" y="77.3">77</text>
<text x="69.8" y="72.5">PA13(JTMS-SWDIO)</text>
<text x="69.8" y="76">PA14(JTCK-SWCLK)</text>
<text x="106.6" y="72.5">PB13</text>
<text x="106.6" y="76">PB14</text>
<text x="118.2" y="73.7">53</text>
<text x="118.2" y="77.3">54</text>
<text x="127.7" y="73.6">PB14</text>
<text x="127.7" y="77.1">PB15</text>
<text x="383.8" y="77.6">19</text>
<text x="412.4" y="72.5" transform="rotate(-90 412.4 72.5)">17</text>
<text x="415.9" y="72.5" transform="rotate(-90 415.9 72.5)">16</text>
<text x="419.5" y="72.5" transform="rotate(-90 419.5 72.5)">15</text>
<text x="423" y="72.5" transform="rotate(-90 423 72.5)">14</text>
<text x="433.6" y="72.7" transform="rotate(-90 433.6 72.7)">25</text>
<text x="435" y="77.3" transform="rotate(-90 435 77.3)">EP</text>
<text x="447.9" y="77.6">12</text>
<text x="69.8" y="79.6">PA15(JTDI)</text>
<text x="106.6" y="79.6">PB15</text>
<text x="383.8" y="81.1">20</text>
<text x="389.4" y="78.7">RESV</text>
<text x="389.4" y="82.2">RESV</text>
<text x="414.2" y="78.6" transform="rotate(-90 414.2 78.6)">NC</text>
<text x="417.7" y="78.6" transform="rotate(-90 417.7 78.6)">NC</text>
<text x="421.2" y="78.6" transform="rotate(-90 421.2 78.6)">NC</text>
<text x="424.7" y="78.6" transform="rotate(-90 424.7 78.6)">NC</text>
<text x="436.4" y="82.6">FSYNC</text>
<text x="439.3" y="79">INT1</text>
<text x="447.9" y="81.1">11</text>
<text x="45.9" y="84.4">PC0</text>
<text x="45.9" y="87.9">PC1</text>
<text x="62.1" y="84.3">15</text>
<text x="62.1" y="87.8">16</text>
<text x="69.8" y="86.6">PC0</text>
<text x="108" y="86.6">PD0</text>
<text x="118.2" y="84.3">81</text>
<text x="118.2" y="87.8">82</text>
<text x="127.7" y="84.1">PD0</text>
<text x="127.7" y="87.7">PD1</text>
<text x="383.8" y="84.7">21</text>
<text x="383.8" y="88.2">22</text>
<text x="389.4" y="85.7">AUX_DA</text>
<text x="389.4" y="89.3">nCS</text>
<text x="431.8" y="89.6">SDO/AD0</text>
<text x="433.5" y="86.1">REGOUT</text>
<text x="447.9" y="88.2">9</text>
<text x="447.9" y="84.7">10</text>
<text x="45.9" y="91.4">PC2</text>
<text x="45.9" y="95">PC3</text>
<text x="62.1" y="91.4">17</text>
<text x="62.1" y="94.9">18</text>
<text x="69.8" y="90.1">PC1</text>
<text x="69.8" y="93.7">PC2</text>
<text x="108" y="90.1">PD1</text>
<text x="108" y="93.7">PD2</text>
<text x="118.2" y="91.4">83</text>
<text x="118.2" y="94.9">84</text>
<text x="127.7" y="91.2">PD2</text>
<text x="128.8" y="95">PD3</text>
<text x="383.8" y="91.7">23</text>
<text x="383.8" y="95.3">24</text>
<text x="389.4" y="92.8">SCL/SCLK</text>
<text x="447.9" y="95.3">7</text>
<text x="45.9" y="98.5">PC4</text>
<text x="62.1" y="98.4">33</text>
<text x="62.1" y="102">34</text>
<text x="69.8" y="97.2">PC3</text>
<text x="69.8" y="100.7">PC4</text>
<text x="108" y="97.2">PD3</text>
<text x="108" y="100.7">PD4</text>
<text x="118.2" y="98.4">85</text>
<text x="118.2" y="102">86</text>
<text x="127.7" y="98.2">PD4</text>
<text x="127.7" y="101.8">PD5</text>
<text x="389.4" y="96.3">SDA/SDI</text>
<text x="410.6" y="99.6" transform="rotate(-90 410.6 99.6)">NC</text>
<text x="414.2" y="99.6" transform="rotate(-90 414.2 99.6)">NC</text>
<text x="417.7" y="99.6" transform="rotate(-90 417.7 99.6)">NC</text>
<text x="421.2" y="99.6" transform="rotate(-90 421.2 99.6)">NC</text>
<text x="424.7" y="99.6" transform="rotate(-90 424.7 99.6)">NC</text>
<text x="428.3" y="99.6" transform="rotate(-90 428.3 99.6)">NC</text>
<text x="434.3" y="96.7">AUX_CL</text>
<text x="45.9" y="105.6">PC6</text>
<text x="45.9" y="102">PC5</text>
<text x="62.1" y="105.5">63</text>
<text x="69.8" y="104.2">PC5</text>
<text x="69.8" y="107.8">PC6</text>
<text x="108" y="104.2">PD5</text>
<text x="108" y="107.8">PD6</text>
<text x="118.2" y="105.5">87</text>
<text x="127.7" y="105.3">PD6</text>
<text x="408.9" y="103.1" transform="rotate(-90 408.9 103.1)">1</text>
<text x="412.4" y="103.1" transform="rotate(-90 412.4 103.1)">2</text>
<text x="415.9" y="103.1" transform="rotate(-90 415.9 103.1)">3</text>
<text x="419.5" y="103.1" transform="rotate(-90 419.5 103.1)">4</text>
<text x="423" y="103.1" transform="rotate(-90 423 103.1)">5</text>
<text x="426.5" y="103.1" transform="rotate(-90 426.5 103.1)">6</text>
<text x="45.9" y="109.1">PC7</text>
<text x="62.1" y="109">64</text>
<text x="69.8" y="111.3">PC7</text>
<text x="108" y="111.3">PD7</text>
<text x="118.2" y="109">88</text>
<text x="127.7" y="108.8">PD7</text>
<text x="45.9" y="116.1">PC8</text>
<text x="45.9" y="119.7">PC9</text>
<text x="62.1" y="116.1">65</text>
<text x="62.1" y="119.6">66</text>
<text x="69.8" y="118.4">PC8</text>
<text x="108" y="118.4">PD8</text>
<text x="118.2" y="116.1">55</text>
<text x="118.2" y="119.6">56</text>
<text x="127.7" y="115.9">PD8</text>
<text x="127.7" y="119.4">PD9</text>
<text x="45.9" y="123.2">PC10</text>
<text x="62.1" y="123.1">78</text>
<text x="69.8" y="121.9">PC9</text>
<text x="69.8" y="125.4">PC10</text>
<text x="106.4" y="125.4">PD10</text>
<text x="108" y="121.9">PD9</text>
<text x="118.2" y="123.1">57</text>
<text x="127.7" y="122.9">PD10</text>
<text x="45.9" y="126.7">PC11</text>
<text x="45.9" y="130.2">PC12</text>
<text x="62.1" y="126.6">79</text>
<text x="62.1" y="130.2">80</text>
<text x="69.8" y="128.9">PC11</text>
<text x="106.4" y="128.9">PD11</text>
<text x="118.2" y="126.6">58</text>
<text x="118.2" y="130.2">59</text>
<text x="127.7" y="130">PD12</text>
<text x="127.7" y="126.5">PD11</text>
<text x="46.6" y="137.1">PC14</text>
<text x="63.7" y="133.7">7</text>
<text x="63.7" y="137.2">8</text>
<text x="69.8" y="136">PC13</text>
<text x="69.8" y="132.5">PC12</text>
<text x="106.4" y="132.5">PD12</text>
<text x="106.4" y="136">PD13</text>
<text x="118.2" y="133.7">60</text>
<text x="118.2" y="137.2">61</text>
<text x="127" y="133.8">PD13</text>
<text x="127" y="137.3">PD14</text>
<text x="46.6" y="140.6">PC15</text>
<text x="63.7" y="140.8">9</text>
<text x="69.8" y="139.5">PC14-OSC32_IN(PC14)</text>
<text x="69.8" y="143.1">PC15-OSC32_OUT(PC15) PD15</text>
<text x="106.4" y="139.5">PD14</text>
<text x="118.2" y="140.8">62</text>
<text x="127" y="140.8">PD15</text>
<text x="229.5" y="140.8">6</text>
<text x="235.7" y="143.1">VBAT</text>
<text x="248.4" y="143.1">VREF+</text>
<text x="262.8" y="140.8">21</text>
<text x="62.1" y="147.8">97</text>
<text x="388.8" y="149">PB8</text>
<text x="389.1" y="145.5">PB9</text>
<text x="402.4" y="146.1">2</text>
<text x="402.4" y="149.6">3</text>
<text x="405.9" y="147.8">B1</text>
<text x="423.8" y="147.8">A1</text>
<text x="429.5" y="149.6">6</text>
<text x="429.5" y="146.1">7</text>
<text x="62.1" y="151.3">98</text>
<text x="63.7" y="154.9">1</text>
<text x="69.8" y="150.1">PE0</text>
<text x="69.8" y="153.6">PE1</text>
<text x="88.2" y="153.6">PH0-OSC_IN(PH0)</text>
<text x="118.2" y="151.3">12</text>
<text x="118.2" y="154.9">13</text>
<text x="128.8" y="151.4">PH0</text>
<text x="128.8" y="154.9">PH1</text>
<text x="402.4" y="153.1">4</text>
<text x="405.9" y="151.3">B2</text>
<text x="405.9" y="154.9">OE</text>
<text x="423.8" y="151.3">A2</text>
<text x="47.6" y="162">PE4</text>
<text x="63.7" y="158.4">2</text>
<text x="63.7" y="161.9">3</text>
<text x="69.8" y="157.2">PE2</text>
<text x="69.8" y="160.7">PE3</text>
<text x="85" y="157.2">PH1-OSC_OUT(PH1)</text>
<text x="118.2" y="161.9">94</text>
<text x="129.5" y="161.7">BOOT0</text>
<text x="45.9" y="165.5">PE5</text>
<text x="63.7" y="165.5">4</text>
<text x="69.8" y="164.2">PE4</text>
<text x="69.8" y="167.7">PE5</text>
<text x="103.4" y="164.2">BOOT0</text>
<text x="45.9" y="169.1">PE6</text>
<text x="62.1" y="172.5">38</text>
<text x="63.7" y="169">5</text>
<text x="69.8" y="171.3">PE6</text>
<text x="105.5" y="171.3">NRST</text>
<text x="118.2" y="169">14</text>
<text x="128.8" y="169.1">NRST</text>
<text x="62.1" y="179.6">39</text>
<text x="69.8" y="174.8">PE7</text>
<text x="102" y="178.3">VCAP_1</text>
<text x="118.2" y="176">49</text>
<text x="118.2" y="179.6">73</text>
<text x="46.6" y="182.9">PE9</text>
<text x="62.1" y="183.1">40</text>
<text x="69.8" y="181.9">PE8</text>
<text x="69.8" y="185.4">PE9</text>
<text x="102" y="181.9">VCAP_2</text>
<text x="46.6" y="190">PE11</text>
<text x="62.1" y="186.6">41</text>
<text x="62.1" y="190.1">42</text>
<text x="69.8" y="188.9">PE10</text>
<text x="421.1" y="190.5">2</text>
<text x="46.6" y="197">PE13</text>
<text x="62.1" y="193.7">43</text>
<text x="62.1" y="197.2">44</text>
<text x="69.8" y="192.4">PE11</text>
<text x="69.8" y="196">PE12</text>
<text x="421.1" y="194">3</text>
<text x="424.6" y="192.3">VOUT</text>
<text x="424.6" y="195.8">VIN</text>
<text x="46.6" y="200.6">PE14</text>
<text x="62.1" y="200.7">45</text>
<text x="69.8" y="199.5">PE13</text>
<text x="69.8" y="203">PE14</text>
<text x="46.6" y="204.1">PE15</text>
<text x="62.1" y="204.3">46</text>
<text x="69.8" y="206.6">PE15</text>
</g>
<g font-size="3.2">
<text x="252.4" y="26.1">1</text>
<text x="261.1" y="26.1">2</text>
<text x="408.9" y="72.5" transform="rotate(-90 408.9 72.5)">18</text>
<text x="410.6" y="81.3" transform="rotate(-90 410.6 81.3)">GND</text>
<text x="262.8" y="154.9">10</text>
<text x="420.7" y="154.9">GND</text>
<text x="429.5" y="153.1">5</text>
<text x="252.5" y="157.2">VSS</text>
<text x="252.5" y="160.7">VSS</text>
<text x="262.8" y="158.4">27</text>
<text x="262.8" y="161.9">74</text>
<text x="252.5" y="164.2">VSS</text>
<text x="252.5" y="167.7">VSS</text>
<text x="262.8" y="165.5">99</text>
<text x="262.8" y="172.5">19</text>
<text x="250.2" y="174.8">VSSA</text>
<text x="421.1" y="187">1</text>
<text x="424.6" y="188.7">GND</text>
</g>
<g font-size="3.2" fill="#800000">
<text x="186" y="43.7">3V3V</text>
<text x="229" y="43.7">GND</text>
<text x="245.3" y="47">GND</text>
<text x="215.7" y="57.9">3V3V_MCU</text>
<text x="245.3" y="82.3">GND</text>
<text x="178.7" y="137.3">3V3V_MCU</text>
<text x="196" y="146">3V3V_MCU</text>
<text x="183.5" y="158.1">GND</text>
<text x="296.3" y="156.5">GND</text>
<text x="157.1" y="200.4">GND</text>
</g>
<g font-size="3.2" fill="#f00">
<text x="426.5" y="72.5" transform="rotate(-90 426.5 72.5)">13</text>
<text x="428.3" y="81" transform="rotate(-90 428.3 81)">VDD</text>
<text x="436.1" y="93.1">VDDIO</text>
<text x="447.9" y="91.7">8</text>
<text x="402.4" y="142.5">1</text>
<text x="429.5" y="142.5">8</text>
<text x="227.9" y="147.8">11</text>
<text x="405.9" y="144.3">VCCB</text>
<text x="419.3" y="144.3">VCCA</text>
<text x="227.9" y="151.3">20</text>
<text x="227.9" y="154.9">28</text>
<text x="235.7" y="150.1">VDD</text>
<text x="235.7" y="153.6">VDD</text>
<text x="227.9" y="158.4">50</text>
<text x="227.9" y="161.9">75</text>
<text x="235.7" y="157.2">VDD</text>
<text x="235.7" y="160.7">VDD</text>
<text x="226.3" y="165.5">100</text>
<text x="235.7" y="164.2">VDD</text>
<text x="235.7" y="167.7">VDD</text>
<text x="227.9" y="172.5">22</text>
<text x="235.7" y="174.8">VDDA</text>
</g>
<g font-size="2.3" fill="#00f">
<text x="208.1" y="50.3">Reset circuit</text>
<text x="250.5" y="50.3">Crystal oscillator</text>
<text x="238.1" y="87.3">Power supply filter circuit</text>
</g>
<text font-size="2.2" fill="#00f" x="215.2" y="216.1">Peripheral circuit</text>
</svg>
